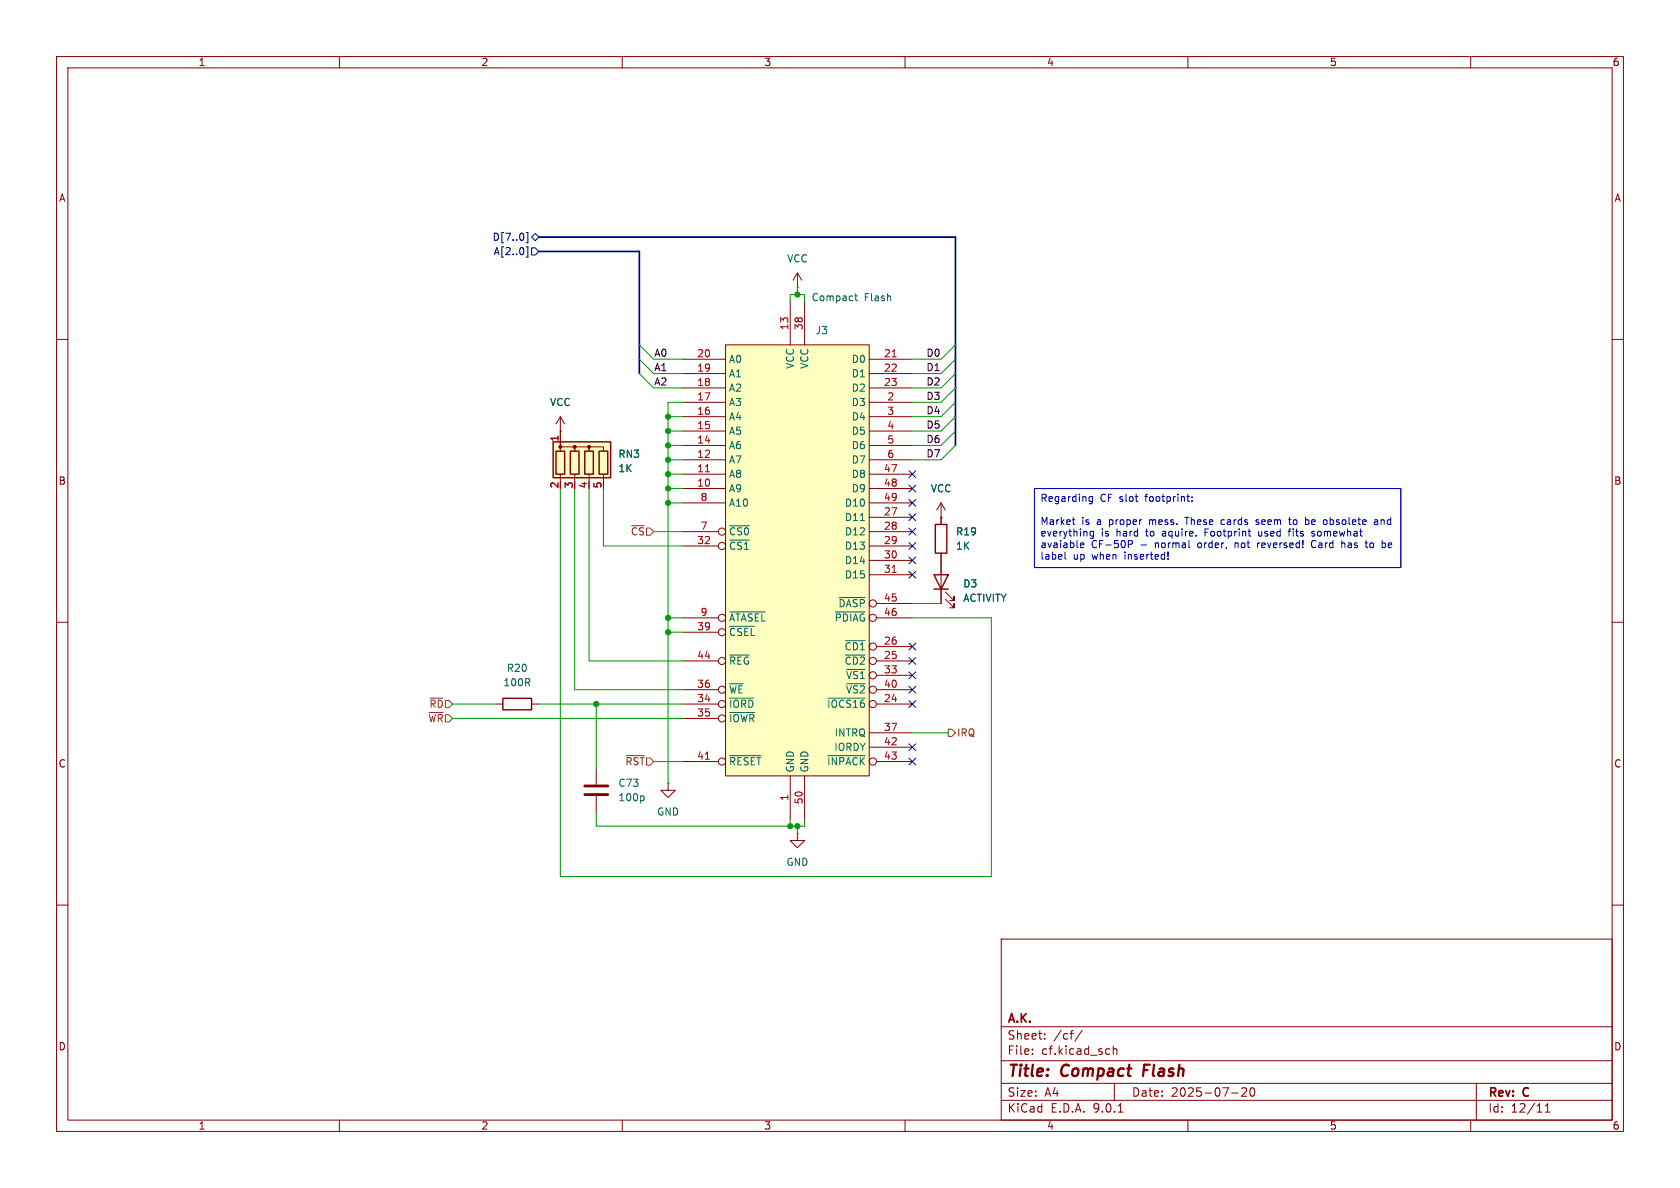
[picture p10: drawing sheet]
<svg xmlns="http://www.w3.org/2000/svg" width="297mm" height="210mm" viewBox="0 0 297 210" stroke-linecap="round" stroke-linejoin="round" font-family="sans-serif">
<g fill="none" stroke="#840000" stroke-width=".18">
<path d="M10 10h277v190h-277zM12 12h273v186h-273zM60 10v2M110 10v2M160 10v2M210 10v2M260 10v2M10 60h2M285 60h2M10 110h2M285 110h2M105.4 135.9v2.8"/>
<path d="M105.4 140.7v2.8M10 160h2M177 166h108v32h-108zM285 160h2M60 198v2M110 198v2M160 198v2M177 194.5h108M177 191.5h108M177 187.5h108M177 181.5h108M182.5 186.3v.1"/>
<path d="M182.5 185.5v.1M184.7 183.6v.1M184.7 182.8v.1M191.3 182.1l-1.3 2M196.8 184.9v1.5M196.8 185.5l.2-.1 .4 .1 .1 .9M197 191.5v3M197.7 196.6h.8M210 198v2M217.7 193.2h1.2M219.5 192.4l.6-.1 .2 .1 .1 .3-.9 1.1h.9M221.1 192.4l.2-.1a.81 .81 0 0 1 .6 .6 .81 .81 0 0 1-.3 .8l-.1 .1a.81 .81 0 0 1-.4-1.4z"/>
<path d="M260 198v2M261 191.5v6.5M273.2 196.6h.8M273.2 195.5l.4-.4v1.5"/>
</g>
<path d="M202.3 188.2l-.2 2" fill="none" stroke="#840000" stroke-width=".4"/>
<path d="M103.4 138.9h4M103.4 140.5h4" fill="none" stroke="#840000" stroke-width=".51"/>
<path d="M113.6 140.7l.3 .2v.4l-.3 .2" fill="none" stroke="#006464" stroke-width=".18"/>
<path d="M97.8 78.1h10.1v6.4h-10.1z" fill="#ffffc2"/>
<path d="M97.8 78.1h10.1v6.4h-10.1zM98.3 79.8h1.5v4h-1.5zM100.8 79.8h1.6v4h-1.6zM103.4 79.8h1.5v4h-1.5zM105.9 79.8h1.5v4h-1.5z" fill="none" stroke="#840000" stroke-width=".25"/>
<g fill="#840000" stroke="#840000" stroke-width=".18">
<circle cx="99.1" cy="79" r=".25"/>
<circle cx="101.6" cy="79" r=".25"/>
<circle cx="104.1" cy="79" r=".25"/>
</g>
<path d="M99.1 79.8v-.8h2.5v.8v-.8h2.5v.8v-.8h2.6v.8M99.1 76.2h.1M99.1 73.7v5M99.1 73.7l-.8 1.2M99.1 73.7l.7 1.2M99.1 83.8v1.3M101.6 83.8v1.3M104.1 83.8v1.3M106.7 83.8v1.3M141 147.3v1.3h1.2l-1.2 1.3-1.3-1.3h1.3M141 147.3h.1" fill="none" stroke="#840000" stroke-width=".18"/>
<path d="M128.3 61h25.4v76.2h-25.4z" fill="#ffffc2"/>
<g fill="none" stroke="#840000" stroke-width=".18">
<path d="M139.7 53.3v7.7M141 50.8h.1M141 48.3l-.8 1.2M141 48.3l.7 1.2M141 48.3v2.5M142.2 53.3v7.7M99.1 76.2h.1M99.1 76.2v2.5M120.6 63.5h7.7M120.6 66h7.7M120.6 68.6h7.7M120.6 71.1h7.7"/>
<path d="M120.6 73.7h7.7M120.6 76.2h7.7M120.6 78.7h7.7M128.3 61h25.4v76.2h-25.4zM153.7 63.5h7.6M153.7 66h7.6M153.7 68.6h7.6M153.7 71.1h7.6M153.7 73.7h7.6M153.7 76.2h7.6M153.7 78.7h7.6M120.6 81.3h7.7"/>
<path d="M120.6 83.8h7.7M120.6 86.4h7.7M120.6 88.9h7.7M120.6 94h6.4M120.6 96.5h6.4M153.7 81.3h7.6M153.7 83.8h7.6M153.7 86.4h7.6M153.7 88.9h7.6M153.7 94h7.6M153.7 96.5h7.6M153.7 91.4h7.6"/>
<path d="M153.7 99.1h7.6M166.4 91.4h.1M166.4 88.9v3.8M166.4 97.8v8.9M166.4 88.9l-.8 1.3M166.4 88.9l.7 1.3M120.6 109.2h6.4M120.6 111.8h6.4M120.6 116.8h6.4M153.7 101.6h7.6M154.9 109.2h6.4M154.9 116.8h6.4"/>
<path d="M154.9 106.7h6.4M154.9 114.3h6.4M154.9 119.4h6.4M167.1 105.9l1.6 1.5v-.7v.7h-.8M167.1 104.6l1.6 1.6v-.8v.8h-.8M87.6 124.5h1.3M94 124.5h1.2M118.1 138.4v1.3h1.3l-1.3 1.3-1.3-1.3h1.3M118.1 138.4h.1M120.6 121.9h6.4M120.6 124.5h6.4M120.6 127h6.4"/>
<path d="M120.6 134.6h6.4M139.7 137.2v7.6M142.2 137.2v7.6M153.7 129.5h7.6M153.7 132.1h7.6M154.9 121.9h6.4M154.9 124.5h6.4M154.9 134.6h6.4"/>
<circle cx="127.6" cy="94" r=".63"/>
<circle cx="127.6" cy="96.5" r=".63"/>
<circle cx="127.6" cy="109.2" r=".63"/>
<circle cx="127.6" cy="111.8" r=".63"/>
<circle cx="127.6" cy="116.8" r=".63"/>
<circle cx="127.6" cy="124.5" r=".63"/>
<circle cx="127.6" cy="121.9" r=".63"/>
<circle cx="127.6" cy="127" r=".63"/>
<circle cx="127.6" cy="134.6" r=".63"/>
</g>
<path d="M157.7 63.1h.7M124.7 83.4h.7M157.7 101.2h.7M124.7 134.2h.7" fill="none" stroke="#a90000" stroke-width=".18"/>
<g fill="none" stroke="#006464" stroke-width=".18">
<path d="M151.1 52.3h.5M151.3 51.9v1.1l.3 .2M129 92.9h3.4M129 95.5h3.4M152.1 92h.7M129 108.2h6.3M129 110.7h4.4M129 115.8h3.4M147.7 108.2h5.2M148.4 105.6h4.5M149.4 115.8h3.5M149.4 113.3h3.5"/>
<path d="M149.7 118.3h3.2M129 120.9h2.4M129 123.4h4.2M129 126h4.4M129 133.6h5.5M146.4 133.6h6.5M146.4 123.4h6.5M149.7 120.9h3.2"/>
</g>
<path d="M165.4 92.7h2v5.1h-2zM165.1 101.6h2.5l-1.2 2.5zM165.1 104.1h2.5M88.9 123.4h5.1v2.1h-5.1z" fill="none" stroke="#840000" stroke-width=".25"/>
<path d="M76 123.4h2.3M110.7 133.6h3.2M167.6 128.9h.7l.6 .6-.6 .7h-.7z" fill="none" stroke="#725600" stroke-width=".18"/>
<g fill="none" stroke="#000084" stroke-width=".18">
<path d="M93 43.6h.3v1.9h-.3M93 41.1h.3v1.8h-.3M94 43.8h.6l.6 .7-.6 .6h-.6zM94 41.9l.6-.6 .6 .6-.6 .6zM160.7 98.5l1.2 1.2M160.7 95.9l1.2 1.2M160.7 93.4l1.2 1.2M160.7 88.3l1.2 1.2M160.7 85.8l1.2 1.2M160.7 90.8l1.2 1.2M160.7 83.2l1.2 1.2M161.9 98.5l-1.2 1.2"/>
<path d="M161.9 95.9l-1.2 1.2M161.9 93.4l-1.2 1.2M161.9 88.3l-1.2 1.2M161.9 85.8l-1.2 1.2M161.9 90.8l-1.2 1.2M161.9 83.2l-1.2 1.2M160.7 113.7l1.2 1.2M160.7 116.2l1.2 1.2M160.7 101l1.2 1.2M160.7 118.8l1.2 1.2M161.9 113.7l-1.2 1.2M161.9 116.2l-1.2 1.2"/>
<path d="M161.9 101l-1.2 1.2M161.9 118.8l-1.2 1.2M160.7 123.9l1.2 1.2M160.7 134l1.2 1.2M160.7 131.5l1.2 1.2M160.7 121.3l1.2 1.2M161.9 123.9l-1.2 1.2M161.9 134l-1.2 1.2M161.9 131.5l-1.2 1.2M161.9 121.3l-1.2 1.2"/>
</g>
<path d="M95.2 41.9h73.7v36.8M95.2 44.5h17.8v21.5" fill="none" stroke="#000084" stroke-width=".3"/>
<g fill="none" stroke="#009600" stroke-width=".18">
<path d="M139.7 53.3v-1.2h2.5v1.2M141 50.8v1.3M113 63.5l2.6 2.5h5M113 66l2.6 2.6h5M113 61l2.6 2.5h5M118.1 73.7h2.5M118.1 78.7h2.5M118.1 76.2h2.5M120.6 71.1h-2.5v67.3M168.9 71.1l-2.5 2.6h-5.1M168.9 76.2l-2.5 2.5h-5.1M168.9 68.6l-2.5 2.5h-5.1"/>
<path d="M168.9 73.7l-2.5 2.5h-5.1M168.9 78.7l-2.5 2.6h-5.1M168.9 63.5l-2.5 2.5h-5.1M168.9 66l-2.5 2.6h-5.1M168.9 61l-2.5 2.5h-5.1M99.1 86.4v68.5h76.2v-45.7h-14M101.6 86.4v35.5h19M104.1 86.4v30.4h16.5M106.7 86.4v10.1h13.9M115.6 94h5M118.1 81.3h2.5M118.1 86.4h2.5"/>
<path d="M118.1 83.8h2.5M118.1 88.9h2.5M118.1 109.2h2.5M118.1 111.8h2.5M161.3 106.7h5.1M80 124.5h7.6M80 127h40.6M95.2 124.5h25.4M105.4 124.5v11.4M115.6 134.6h5M161.3 129.5h6.3M105.4 143.5v2.6h36.8v-1.3"/>
<path d="M139.7 144.8v1.3M141 146.1v1.2"/>
</g>
<g fill="none" stroke="#0000c2" stroke-width=".18">
<path d="M182.9 86.4h64.7v13.9h-64.7zM188.3 97.6v1.1l.2 .2M189.6 91.9h.4M189.8 92.7h.2M191 96.1l.1 .7h.5M191.6 96.1v.2l-.6 .1M193.1 87.8v1l-.2 .3-.3-.1M193.1 87.8h-.3l-.3 .2 .1 .6h.5M193.3 93.9v1.1l-.2 .2-.3-.1M193.3 94l-.4-.1-.2 .3 .1 .5h.5M200.2 95.8l-.1 .3-.6 .1M206.4 97.6l.1 .8"/>
<path d="M206.5 98.7v.2M206.5 97.6v.8M206.6 97.6l-.1 .8M209.5 91.5h.7M209.8 87.8h.5M210.1 88.6h.2M210.7 88.5v.1M210.7 87.8v.2M213 94.1h.4M213 93.5v1.3M216.3 91.9h-.3l-.1 .2v.5l.4 .1M218.3 96v.8"/>
<path d="M222.3 96v.8M222.5 93.9v.7l.4 .2M222.5 91.9h-.3l-.2 .2 .6 .4M222.6 92.5l-.2 .2h-.4M222.7 96l-.4 .2M227.7 93.9h.5M227.8 91.9h.5M228 91.5v1l.3 .2M228.2 93.5l-.3 .2v1.1M231.2 91.9l.2 .2v.4l-.2 .2M232.4 94l-.3-.1-.2 .2 .1 .2 .4 .1v.3h-.5M232.4 95.5a.64 .64 0 0 0-.6 .7 .64 .64 0 0 0 .6 .6"/>
<path d="M237.2 96.1l.2-.1h.3l.1 .8M242.4 96l-.2 .2v.4l.2 .2M243 91.9h.5l.1 .8M243.6 92.2h-.5l-.1 .2 .1 .3h.5M244.2 91.9v.8M244.3 91.9l-.1 .1M245.5 96v.8M246 96.3l-.6 .1"/>
</g>
<g fill="#009600" stroke="#009600" stroke-width=".18">
<circle cx="141" cy="52.1" r=".46"/>
<circle cx="139.7" cy="146.1" r=".46"/>
<circle cx="141" cy="146.1" r=".46"/>
<circle cx="105.4" cy="124.5" r=".46"/>
<circle cx="118.1" cy="111.8" r=".46"/>
<circle cx="118.1" cy="109.2" r=".46"/>
<circle cx="118.1" cy="81.3" r=".46"/>
<circle cx="118.1" cy="83.8" r=".46"/>
<circle cx="118.1" cy="73.7" r=".46"/>
<circle cx="118.1" cy="76.2" r=".46"/>
<circle cx="118.1" cy="78.7" r=".46"/>
<circle cx="118.1" cy="88.9" r=".46"/>
<circle cx="118.1" cy="86.4" r=".46"/>
</g>
<g font-size="2.8" fill="#840000">
<text x="178" y="190.9">Title:</text>
<text x="187.7" y="190.9">Compact</text>
<text x="202.9" y="190.9">Flash</text>
</g>
<g font-size="2.1" fill="#840000">
<text x="178" y="184">Sheet:</text>
<text x="178" y="181.2">A.K.</text>
<text x="186.2" y="184">/cf/</text>
<text x="178" y="186.7">File:</text>
<text x="184.1" y="186.7">cf.kicad_sch</text>
<text x="178" y="196.9">KiCad</text>
<text x="178" y="194.1">Size:</text>
<text x="184.7" y="194.1">A4</text>
<text x="185.7" y="196.9">E.D.A.</text>
<text x="193.3" y="196.9">9.0.1</text>
<text x="200" y="194.1">Date:</text>
<text x="207" y="194.1">2025-07-20</text>
<text x="263" y="194.3">Rev:</text>
<text x="263" y="196.9">Id:</text>
<text x="267.1" y="196.9">12/11</text>
<text x="269.4" y="194.3">C</text>
</g>
<g font-size="1.8" fill="#840000">
<text x="35" y="11.9">1</text>
<text x="85" y="11.9">2</text>
<text x="135" y="11.9">3</text>
<text x="185" y="11.9">4</text>
<text x="235" y="11.9">5</text>
<text x="285" y="11.9">6</text>
<text x="10.3" y="35.9">A</text>
<text x="285.3" y="35.9">A</text>
<text x="10.3" y="85.9">B</text>
<text x="285.3" y="85.9">B</text>
<text x="10.3" y="135.9">C</text>
<text x="285.3" y="135.9">C</text>
<text x="10.3" y="185.9">D</text>
<text x="285.3" y="185.9">D</text>
<text x="35" y="199.9">1</text>
<text x="85" y="199.9">2</text>
<text x="135" y="199.9">3</text>
<text x="185" y="199.9">4</text>
<text x="235" y="199.9">5</text>
<text x="285" y="199.9">6</text>
</g>
<g font-size="1.8" fill="#000084">
<text x="87" y="42.8">D[7..0]</text>
<text x="87.2" y="45.3">A[2..0]</text>
</g>
<g font-size="1.8" fill="#006464">
<text x="139.1" y="46.6">VCC</text>
<text x="143.4" y="53.4">Compact</text>
<text x="152.8" y="53.4">Flash</text>
<text x="144.1" y="59.3">J3</text>
<text x="128.8" y="64.4">A0</text>
<text x="140.6" y="65.3" transform="rotate(-90 140.6 65.3)">VCC</text>
<text x="143.1" y="65.3" transform="rotate(-90 143.1 65.3)">VCC</text>
<text x="150.5" y="64.4">D0</text>
<text x="97.1" y="72">VCC</text>
<text x="128.8" y="66.9">A1</text>
<text x="128.8" y="69.4">A2</text>
<text x="128.8" y="72">A3</text>
<text x="150.5" y="66.9">D1</text>
<text x="150.5" y="69.4">D2</text>
<text x="150.5" y="72">D3</text>
<text x="128.8" y="74.5">A4</text>
<text x="128.8" y="77.1">A5</text>
<text x="150.5" y="74.5">D4</text>
<text x="150.5" y="77.1">D5</text>
<text x="109.2" y="83.7">1K</text>
<text x="109.2" y="81.1">RN3</text>
<text x="128.8" y="79.6">A6</text>
<text x="128.8" y="82.1">A7</text>
<text x="150.5" y="79.6">D6</text>
<text x="150.5" y="82.1">D7</text>
<text x="128.8" y="84.7">A8</text>
<text x="128.8" y="87.2">A9</text>
<text x="128.8" y="89.8">A10</text>
<text x="149.3" y="89.8">D10</text>
<text x="150.5" y="84.7">D8</text>
<text x="150.5" y="87.2">D9</text>
<text x="164.5" y="87.2">VCC</text>
<text x="128.8" y="94.8">~{CS0}</text>
<text x="149.3" y="92.3">D11</text>
<text x="149.3" y="94.8">D12</text>
<text x="168.9" y="94.8">R19</text>
<text x="128.8" y="97.4">~{CS1}</text>
<text x="149.3" y="97.4">D13</text>
<text x="149.3" y="99.9">D14</text>
<text x="168.9" y="97.4">1K</text>
<text x="148.1" y="107.5">~{DASP}</text>
<text x="149.3" y="102.5">D15</text>
<text x="170.2" y="104.1">D3</text>
<text x="170.2" y="106.6">ACTIVITY</text>
<text x="128.8" y="110.1">~{ATASEL}</text>
<text x="128.8" y="112.6">~{CSEL}</text>
<text x="147.5" y="110.1">~{PDIAG}</text>
<text x="89.5" y="119">R20</text>
<text x="128.8" y="117.7">~{REG}</text>
<text x="149.2" y="115.2">~{CD1}</text>
<text x="149.2" y="117.7">~{CD2}</text>
<text x="88.9" y="121.5">100R</text>
<text x="128.8" y="122.8">~{WE}</text>
<text x="128.8" y="125.3">~{IORD}</text>
<text x="146.1" y="125.3">~{IOCS16}</text>
<text x="149.5" y="120.2">~{VS1}</text>
<text x="149.5" y="122.8">~{VS2}</text>
<text x="128.8" y="127.9">~{IOWR}</text>
<text x="147.5" y="130.4">INTRQ</text>
<text x="128.8" y="135.5">~{RESET}</text>
<text x="140.6" y="136.7" transform="rotate(-90 140.6 136.7)">GND</text>
<text x="143.1" y="136.7" transform="rotate(-90 143.1 136.7)">GND</text>
<text x="146.1" y="135.5">~{INPACK}</text>
<text x="147.4" y="132.9">IORDY</text>
<text x="109.2" y="141.8">100p</text>
<text x="109.2" y="139.3">C73</text>
<text x="116.1" y="144.4">GND</text>
<text x="138.9" y="153.3">GND</text>
</g>
<g font-size="1.8" fill="#a90000">
<text x="139.4" y="58.5" transform="rotate(-90 139.4 58.5)">13</text>
<text x="142" y="58.5" transform="rotate(-90 142 58.5)">38</text>
<text x="123.1" y="63.2">20</text>
<text x="123.1" y="65.8">19</text>
<text x="156.2" y="63.2">21</text>
<text x="156.2" y="65.8">22</text>
<text x="123.1" y="68.3">18</text>
<text x="123.1" y="70.9">17</text>
<text x="156.2" y="68.3">23</text>
<text x="156.8" y="70.9">2</text>
<text x="123.1" y="73.4">16</text>
<text x="123.1" y="75.9">15</text>
<text x="156.8" y="73.4">3</text>
<text x="156.8" y="75.9">4</text>
<text x="98.8" y="78.2" transform="rotate(-90 98.8 78.2)">1</text>
<text x="123.1" y="78.5">14</text>
<text x="123.1" y="81">12</text>
<text x="123.1" y="83.6">11</text>
<text x="156.2" y="83.6">47</text>
<text x="156.8" y="78.5">5</text>
<text x="156.8" y="81">6</text>
<text x="98.8" y="86.4" transform="rotate(-90 98.8 86.4)">2</text>
<text x="101.3" y="86.4" transform="rotate(-90 101.3 86.4)">3</text>
<text x="103.9" y="86.4" transform="rotate(-90 103.9 86.4)">4</text>
<text x="106.4" y="86.4" transform="rotate(-90 106.4 86.4)">5</text>
<text x="123.1" y="86.1">10</text>
<text x="123.8" y="88.6">8</text>
<text x="156.2" y="86.1">48</text>
<text x="156.2" y="88.6">49</text>
<text x="123.8" y="93.7">7</text>
<text x="156.2" y="91.2">27</text>
<text x="156.2" y="93.7">28</text>
<text x="123.1" y="96.3">32</text>
<text x="156.2" y="96.3">29</text>
<text x="156.2" y="98.8">30</text>
<text x="156.2" y="101.3">31</text>
<text x="156.2" y="106.4">45</text>
<text x="123.1" y="111.5">39</text>
<text x="123.8" y="109">9</text>
<text x="156.2" y="109">46</text>
<text x="123.1" y="116.6">44</text>
<text x="156.2" y="114">26</text>
<text x="156.2" y="116.6">25</text>
<text x="156.2" y="119.1">33</text>
<text x="123.1" y="121.7">36</text>
<text x="123.1" y="124.2">34</text>
<text x="156.2" y="121.7">40</text>
<text x="156.2" y="124.2">24</text>
<text x="123.1" y="126.7">35</text>
<text x="156.2" y="129.3">37</text>
<text x="156.2" y="131.8">42</text>
<text x="123.1" y="134.4">41</text>
<text x="156.2" y="134.4">43</text>
<text x="139.4" y="141.7" transform="rotate(-90 139.4 141.7)">1</text>
<text x="142" y="142.3" transform="rotate(-90 142 142.3)">50</text>
</g>
<g font-size="1.8" fill="#0f0f0f">
<text x="115.6" y="65.7">A1</text>
<text x="115.6" y="63.2">A0</text>
<text x="163.7" y="65.7">D1</text>
<text x="163.7" y="63.2">D0</text>
<text x="115.6" y="68.2">A2</text>
<text x="163.7" y="68.2">D2</text>
<text x="163.7" y="70.8">D3</text>
<text x="163.7" y="73.3">D4</text>
<text x="163.7" y="75.9">D5</text>
<text x="163.7" y="78.4">D6</text>
<text x="163.7" y="80.9">D7</text>
</g>
<g font-size="1.8" fill="#0000c2">
<text x="183.8" y="89">Regarding</text>
<text x="194.5" y="89">CF slot</text>
<text x="202.8" y="89">footprint:</text>
<text x="183.8" y="93.1">Market</text>
<text x="183.8" y="95.2">everything</text>
<text x="191.2" y="93.1">is</text>
<text x="194" y="93.1">a</text>
<text x="194.7" y="95.2">is</text>
<text x="196.4" y="93.1">proper</text>
<text x="197.5" y="95.2">hard</text>
<text x="202.9" y="95.2">to</text>
<text x="203.6" y="93.1">mess.</text>
<text x="205.9" y="95.2">aquire.</text>
<text x="210.2" y="93.1">These</text>
<text x="213.6" y="95.2">Footprint</text>
<text x="216.7" y="93.1">cards</text>
<text x="223.1" y="93.1">seem</text>
<text x="223.3" y="95.2">used</text>
<text x="228.9" y="95.2">fits</text>
<text x="229.2" y="93.1">to</text>
<text x="232.2" y="93.1">be</text>
<text x="233.2" y="95.2">somewhat</text>
<text x="235.6" y="93.1">obsolete</text>
<text x="244.8" y="93.1">and</text>
<text x="183.8" y="97.2">avaiable</text>
<text x="183.8" y="99.3">label</text>
<text x="189.7" y="99.3">up</text>
<text x="192.9" y="97.2">CF-50P</text>
<text x="193.2" y="99.3">when</text>
<text x="199.1" y="99.3">inserted!</text>
<text x="201.7" y="97.2">-</text>
<text x="204.5" y="97.2">normal</text>
<text x="212.2" y="97.2">order,</text>
<text x="219" y="97.2">not</text>
<text x="223.2" y="97.2">reversed!</text>
<text x="232.9" y="97.2">Card</text>
<text x="238.4" y="97.2">has</text>
<text x="242.9" y="97.2">to</text>
<text x="246" y="97.2">be</text>
</g>
<g font-size="1.8" fill="#725600">
<text x="111.4" y="94.8">~{CS}</text>
<text x="75.8" y="125.3">~{RD}</text>
<text x="75.6" y="127.9">~{WR}</text>
<text x="169.1" y="130.4">IRQ</text>
<text x="110.5" y="135.5">~{RST}</text>
</g>
</svg>
